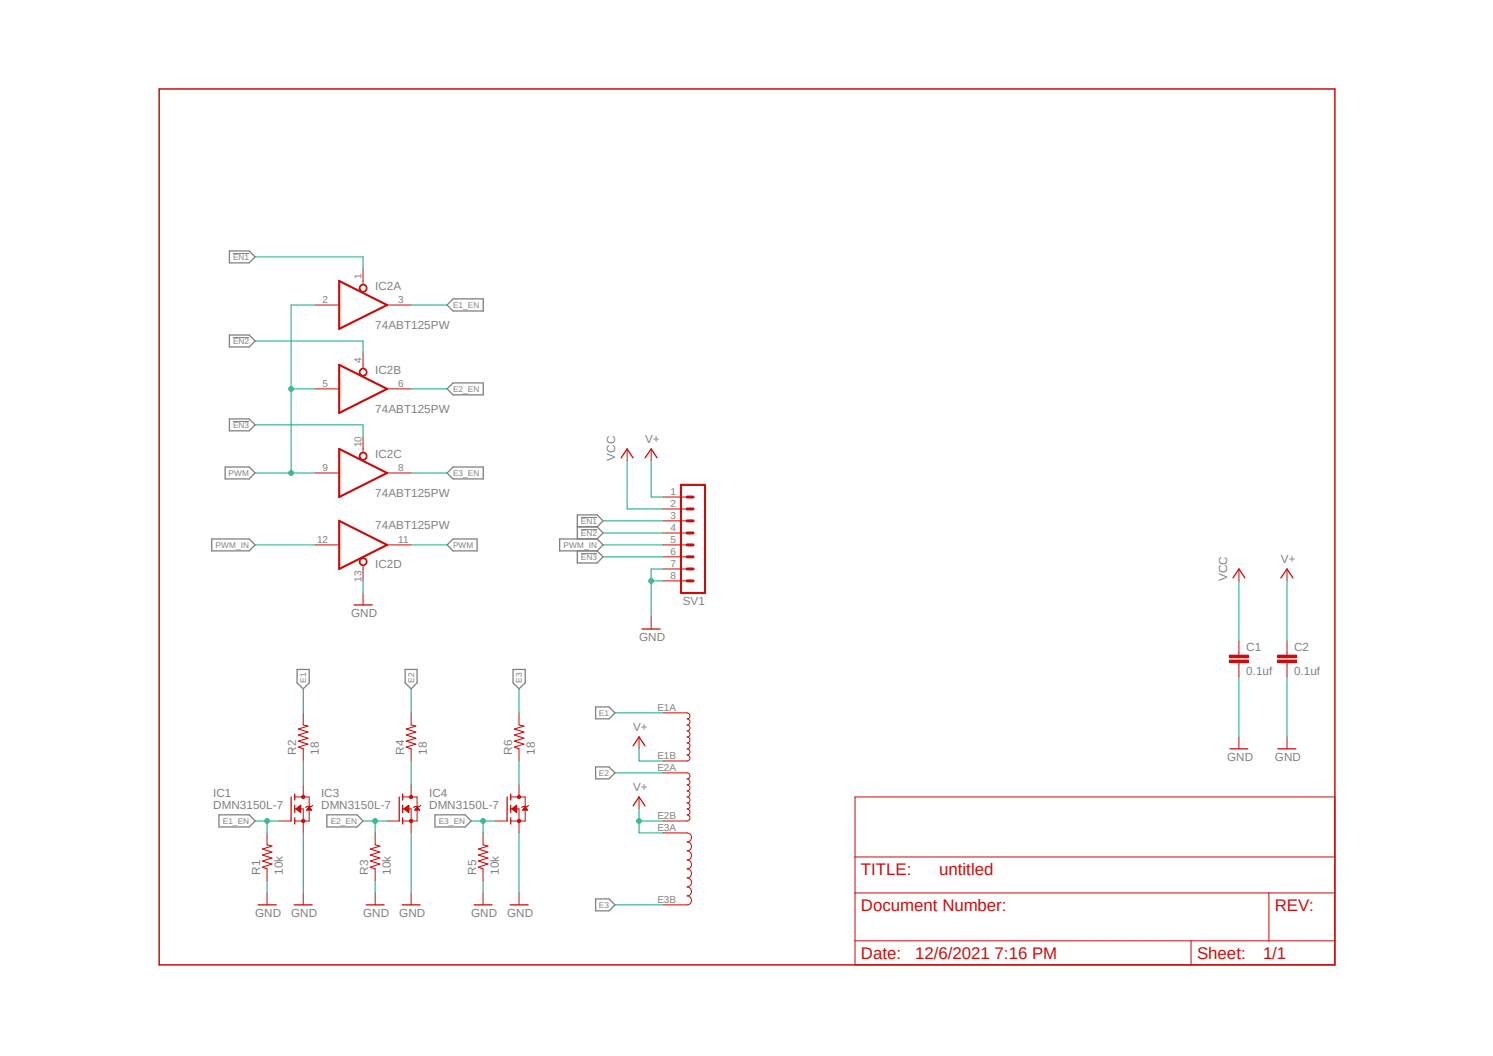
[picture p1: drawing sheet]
<svg xmlns="http://www.w3.org/2000/svg" width="297mm" height="210mm" viewBox="0 0 297 210" stroke-linecap="round" stroke-linejoin="round" font-family="sans-serif">
<path d="M31.2 17.4l234.7 175M265.9 17.4l-234.7 175" fill="none" stroke="#fff" stroke-width=".2"/>
<g fill="none" stroke="#808080" stroke-width=".25">
<path d="M45.6 49.9h4l1.2 1.2-1.2 1.2h-4zM90.1 59.4h6v2.4h-6l-1.2-1.1zM45.6 66.6h4l1.2 1.2-1.2 1.2h-4zM88.9 77.3l1.2-1.1h6v2.3h-6zM44.8 92.9h4.8l1.2 1.2-1.2 1.1h-4.8zM45.6 83.3h4l1.2 1.2-1.2 1.2h-4zM88.9 94.1l1.2-1.2h6v2.3h-6zM42.1 107.2h7.5l1.2 1.2-1.2 1.2h-7.5zM88.9 108.4l1.2-1.2h4.8v2.4h-4.8zM114.9 104.8h3.9M114.9 109.6v2.4h3.9l1.2-1.3-1.2-1.1M118.8 107.2h-7.5v2.4h7.5"/>
<path d="M118.8 107.2l1.2 1.2-1.2 1.2M118.8 104.8l1.2-1.2-1.2-1.2h-3.9v4.8M118.8 104.8l1.2 1.2-1.2 1.2M59.1 133.1h2.4v2.7l-1.2 1.2-1.2-1.2zM80.6 133.1h2.4v2.7l-1.2 1.2-1.2-1.2zM102.1 133.1h2.4v2.7l-1.2 1.2-1.2-1.2zM118.5 140.6h2.7l1.1 1.2-1.1 1.2h-2.7zM118.5 152.5h2.7l1.1 1.2-1.1 1.2h-2.7zM43.6 162.1h6l1.2 1.2-1.2 1.2h-6zM65 162.1h6l1.2 1.2-1.2 1.2h-6zM86.5 162.1h6l1.2 1.2-1.2 1.2h-6zM118.5 178.8h2.7l1.1 1.2-1.1 1.1h-2.7z"/>
</g>
<path d="M46.4 50.4h3.2M46.4 67.1h3.2M46.4 83.8h3.2M115.6 102.9h3.2M115.6 105.3h3.2M115.6 110.1h3.2" fill="none" stroke="#808080" stroke-width=".2"/>
<path d="M58.6 158.5h2.9v4.8h-2.9M127.1 146.6v2.3M127.1 158.5v2.4M131.9 141.8h4.8a.59 .59 0 0 1 .6 .6 .59 .59 0 0 1-.6 .6 .62 .62 0 0 1 .6 .6 .62 .62 0 0 1-.6 .6 .59 .59 0 0 1 .6 .6 .59 .59 0 0 1-.6 .6 .59 .59 0 0 1 .6 .6 .59 .59 0 0 1-.6 .6 .59 .59 0 0 1 .6 .6 .59 .59 0 0 1-.6 .5 .59 .59 0 0 1 .6 .6 .59 .59 0 0 1-.6 .6 .62 .62 0 0 1 .6 .6 .62 .62 0 0 1-.6 .7 .59 .59 0 0 1 .6 .5 .59 .59 0 0 1-.6 .6h-4.8M131.9 153.7h4.8a.59 .59 0 0 1 .6 .6 .59 .59 0 0 1-.6 .6 .59 .59 0 0 1 .6 .6 .59 .59 0 0 1-.6 .6 .62 .62 0 0 1 .6 .6 .62 .62 0 0 1-.6 .6 .59 .59 0 0 1 .6 .6 .59 .59 0 0 1-.6 .6 .59 .59 0 0 1 .6 .6 .59 .59 0 0 1-.6 .6 .59 .59 0 0 1 .6 .6 .59 .59 0 0 1-.6 .6 .59 .59 0 0 1 .6 .6 .59 .59 0 0 1-.6 .6 .62 .62 0 0 1 .6 .6 .62 .62 0 0 1-.6 .6h-4.8M58.6 160.9h1.7v2.4M62.2 160.1l-.2 .3h-1l-.2 .3M131.9 165.7h4.8a.89 .89 0 0 1 .9 .8 .89 .89 0 0 1-.9 .9 .89 .89 0 0 1 .9 .9 .89 .89 0 0 1-.9 .9 .91 .91 0 0 1 .9 .9 .91 .91 0 0 1-.9 .9 .89 .89 0 0 1 .9 .9 .89 .89 0 0 1-.9 .9 .89 .89 0 0 1 .9 .9 .89 .89 0 0 1-.9 .9 .91 .91 0 0 1 .9 .9 .91 .91 0 0 1-.9 .9 .89 .89 0 0 1 .9 .9 .89 .89 0 0 1-.9 .9 .89 .89 0 0 1 .9 .9 .89 .89 0 0 1-.9 .9h-4.8" fill="none" stroke="#c90d0c" stroke-width=".2"/>
<path d="M57.9 158.5v4.8M58.6 157.9v1.2M125.9 148.3l1.2-1.7 1.2 1.7M58.6 160.1v1.5M58.6 162.6v1.3M125.9 160.3l1.2-1.8 1.2 1.8" fill="none" stroke="#c90d0c" stroke-width=".25"/>
<circle cx="60.3" cy="163.3" r=".33" fill="#c90d0c"/>
<circle cx="60.3" cy="163.3" r=".33" fill="none" stroke="#c90d0c" stroke-width=".2"/>
<circle cx="60.3" cy="158.5" r=".33" fill="#c90d0c"/>
<g fill="none" stroke="#c90d0c" stroke-width=".2">
<path d="M60.3 156.1v2.4M80.1 158.5h2.9v4.8h-2.9M55.5 163.3h2.4M58.9 160.9h.9M58.9 160.9l.9-.8v1.5zM59 160.8h.8M59 161h.8M59.1 160.7h.7M59.1 161h.7M59.2 160.7h.6M59.2 161.1h.6M59.3 160.6h.5"/>
<path d="M59.3 161.2h.5M59.4 160.5h.4M59.4 161.3h.4M59.5 160.4h.3M59.5 161.4h.3M59.6 160.4h.2M59.6 161.5h.2M59.7 160.3h.1M59.8 161.5h.1M59.8 160.2h.1M60.3 163.3v2.4M61 161h.9"/>
<path d="M61.1 161h.8M61.2 160.9h.6M61.2 160.8h.6M61.3 160.7h.4M61.4 160.6h.2M61.4 160.5h.2M61.5 160.4h.1M61.5 160.4l.5 .7h-1zM80.1 160.9h1.7v2.4M83.7 160.1l-.3 .3h-.9l-.2 .3"/>
<circle cx="60.3" cy="158.5" r=".33"/>
</g>
<path d="M79.4 158.5v4.8M80.1 157.9v1.2M80.1 160.1v1.5M80.1 162.6v1.3" fill="none" stroke="#c90d0c" stroke-width=".25"/>
<circle cx="81.8" cy="163.3" r=".33" fill="#c90d0c"/>
<circle cx="81.8" cy="163.3" r=".33" fill="none" stroke="#c90d0c" stroke-width=".2"/>
<circle cx="81.8" cy="158.5" r=".33" fill="#c90d0c"/>
<g fill="none" stroke="#c90d0c" stroke-width=".2">
<path d="M81.8 156.1v2.4M101.6 158.5h2.9v4.8h-2.9M77 163.3h2.4M80.3 160.9l1-.8v1.5zM80.4 160.9h.9M80.4 160.8h.9M80.5 161h.8M80.5 160.7h.8M80.6 161h.7M80.6 160.7h.7M80.7 161.1h.6M80.7 160.6h.6"/>
<path d="M80.8 161.2h.5M80.9 160.5h.4M80.9 161.3h.4M80.9 160.4h.4M81 161.4h.3M81.1 160.4h.2M81.1 161.5h.2M81.2 160.3h.1M81.2 161.5h.1M81.3 160.2h.1M81.8 163.3v2.4M82.5 161h.9"/>
<path d="M82.6 161h.8M82.6 160.9h.7M82.7 160.8h.6M82.8 160.7h.4M82.8 160.7h.3M82.8 160.6h.3M82.9 160.5h.2M83 160.4l.4 .7h-.9zM83 160.4h.1M101.6 160.9h1.7v2.4M105.2 160.1l-.3 .3h-.9l-.2 .3"/>
<circle cx="81.8" cy="158.5" r=".33"/>
</g>
<path d="M100.9 158.5v4.8M101.6 157.9v1.2M101.6 160.1v1.5M101.6 162.6v1.3" fill="none" stroke="#c90d0c" stroke-width=".25"/>
<circle cx="103.3" cy="163.3" r=".33" fill="#c90d0c"/>
<circle cx="103.3" cy="163.3" r=".33" fill="none" stroke="#c90d0c" stroke-width=".2"/>
<circle cx="103.3" cy="158.5" r=".33" fill="#c90d0c"/>
<g fill="none" stroke="#c90d0c" stroke-width=".2">
<path d="M124.8 89.3v2.4M129.5 89.3v2.4M131.9 98.8h4.8M131.9 101.2h4.8M131.9 103.6h4.8M131.9 106h4.8M131.9 108.4h4.8M131.9 110.7h4.8M131.9 113.2h4.8M131.9 115.5h4.8M129.5 122.7v2.4M246.5 129.8v.5"/>
<path d="M246.5 131.7v.5M60.3 141.8v2.4M60.3 148.9v2.4M81.8 141.8v2.4M81.8 148.9v2.4M103.3 141.8v2.4M103.3 148.9v2.4M103.3 156.1v2.4M53.1 165.7v2.3M53.1 172.8v2.4M53.1 177.6v2.4M60.3 177.6v2.4"/>
<path d="M74.6 165.7v2.3M74.6 172.8v2.4M74.6 177.6v2.4M81.8 177.6v2.4M96.1 165.7v2.3M96.1 172.8v2.4M96.1 177.6v2.4M98.5 163.3h2.4M101.9 160.9h.9M101.9 160.9l.9-.8v1.5zM101.9 160.8h.9M102 161h.8"/>
<path d="M102 160.7h.8M102.1 161h.7M102.1 160.7h.7M102.2 161.1h.6M102.2 160.6h.6M102.3 161.2h.5M102.3 160.5h.5M102.4 161.3h.4M102.4 160.4h.4M102.5 161.4h.3M102.5 160.4h.3M102.6 161.5h.2"/>
<path d="M102.7 160.3h.1M102.7 161.5h.1M102.7 160.2h.1M103.3 163.3v2.4M103.3 177.6v2.4M104 161h.9M104.1 161h.8M104.1 160.9h.7M104.2 160.8h.5M104.2 160.7h.5M104.3 160.7h.3M104.4 160.6h.2"/>
<path d="M104.4 160.5h.1M104.4 160.4h.1M104.5 160.4l.4 .7h-.9z"/>
<circle cx="103.3" cy="158.5" r=".33"/>
</g>
<path d="M123.6 91.1l1.2-1.8 1.1 1.8M128.3 91.1l1.2-1.8 1.2 1.8M127.7 125.1h3.6M51.4 180h3.5M58.5 180h3.6M72.9 180h3.5M80 180h3.6M94.3 180h3.6M101.5 180h3.6" fill="none" stroke="#c90d0c" stroke-width=".25"/>
<path d="M60.3 144.2l1 .2-1.9 .6 1.9 .6-1.9 .6 1.9 .6-1.9 .6 1.9 .6-1.9 .6 .9 .3M81.8 144.2l.9 .2-1.9 .6 1.9 .6-1.9 .6 1.9 .6-1.9 .6 1.9 .6-1.9 .6 1 .3M103.3 144.2l.9 .2-1.9 .6 1.9 .6-1.9 .6 1.9 .6-1.9 .6 1.9 .6-1.9 .6 1 .3M53.1 168l1 .3-1.9 .6 1.9 .6-1.9 .6 1.9 .5-1.9 .6 1.9 .6-1.9 .7 .9 .3M74.6 168l1 .3-1.9 .6 1.9 .6-1.9 .6 1.9 .5-1.9 .6 1.9 .6-1.9 .7 .9 .3M96.1 168l1 .3-1.9 .6 1.9 .6-1.9 .6 1.9 .5-1.9 .6 1.9 .6-1.9 .7 .9 .3" fill="none" stroke="#c90d0c" stroke-width=".21"/>
<path d="M135.5 96.4h4.8v21.5h-4.8z" fill="none" stroke="#c90d0c" stroke-width=".42"/>
<path d="M136.7 98.8h1.2M136.7 103.6h1.2M136.7 101.2h1.2M136.7 108.4h1.2M136.7 106h1.2M136.7 115.5h1.2M136.7 113.2h1.2M136.7 110.7h1.2" fill="none" stroke="#c90d0c" stroke-width=".59"/>
<path d="M244.6 131.3h3.8v.5h-3.8z" fill-rule="evenodd" fill="#c90d0c"/>
<path d="M244.6 131.3h3.8v.5h-3.8z" fill="none" stroke="#c90d0c" stroke-width=".2"/>
<path d="M244.6 130.3h3.8v.5h-3.8z" fill-rule="evenodd" fill="#c90d0c"/>
<path d="M244.6 130.3h3.8v.5h-3.8zM246.5 127.5v2.3M246.5 132.2v2.4M256 129.8v.5M256 131.7v.5" fill="none" stroke="#c90d0c" stroke-width=".2"/>
<path d="M254.1 131.3h3.8v.5h-3.8z" fill-rule="evenodd" fill="#c90d0c"/>
<path d="M254.1 131.3h3.8v.5h-3.8z" fill="none" stroke="#c90d0c" stroke-width=".2"/>
<path d="M254.1 130.3h3.8v.5h-3.8z" fill-rule="evenodd" fill="#c90d0c"/>
<path d="M72.2 55.9v.7M246.5 113.2v2.3M256 113.2v2.3M254.1 130.3h3.8v.5h-3.8zM256 127.5v2.3M256 132.2v2.4M246.5 146.6v2.3M256 146.6v2.3" fill="none" stroke="#c90d0c" stroke-width=".2"/>
<path d="M245.3 114.9l1.2-1.7 1.1 1.7M254.8 114.9l1.2-1.7 1.2 1.7M244.7 148.9h3.5M254.2 148.9h3.6" fill="none" stroke="#c90d0c" stroke-width=".25"/>
<path d="M67.5 55.9l9.5 4.8-9.5 4.7z" fill="none" stroke="#c90d0c" stroke-width=".42"/>
<path d="M71.8 56.7a.78 .78 0 0 1 1.1 .3 .78 .78 0 0 1-.5 1.1 .78 .78 0 0 1-.9-.8h.1a.64 .64 0 0 1 .8-.7 .64 .64 0 0 1 .3 1 .64 .64 0 0 1-1 0l-.2-.3z" fill-rule="evenodd" fill="#c90d0c"/>
<path d="M71.8 56.7a.78 .78 0 0 1 1.1 .3 .78 .78 0 0 1-.5 1.1 .78 .78 0 0 1-.9-.8h.1a.64 .64 0 0 1 .8-.7 .64 .64 0 0 1 .3 1 .64 .64 0 0 1-1 0l-.2-.3zM72.2 53.5v2.4M62.7 60.7h4.8M72.2 72.6v.7M77 60.7h4.8" fill="none" stroke="#c90d0c" stroke-width=".2"/>
<path d="M67.5 72.6l9.5 4.7-9.5 4.8z" fill="none" stroke="#c90d0c" stroke-width=".42"/>
<path d="M71.8 73.4a.78 .78 0 0 1 1.1 .3 .78 .78 0 0 1-.5 1.1 .78 .78 0 0 1-.9-.8h.1a.64 .64 0 0 1 .8-.6 .64 .64 0 0 1 .3 1 .64 .64 0 0 1-1-.1l-.1-.3h-.1z" fill-rule="evenodd" fill="#c90d0c"/>
<path d="M62.7 77.3h4.8M71.8 73.4a.78 .78 0 0 1 1.1 .3 .78 .78 0 0 1-.5 1.1 .78 .78 0 0 1-.9-.8h.1a.64 .64 0 0 1 .8-.6 .64 .64 0 0 1 .3 1 .64 .64 0 0 1-1-.1l-.1-.3h-.1zM72.2 70.2v2.4M77 77.3h4.8M72.2 89.3v.7" fill="none" stroke="#c90d0c" stroke-width=".2"/>
<path d="M67.5 89.3l9.5 4.8-9.5 4.7z" fill="none" stroke="#c90d0c" stroke-width=".42"/>
<path d="M71.8 90.1a.78 .78 0 0 1 1.1 .3 .78 .78 0 0 1-.5 1.1 .78 .78 0 0 1-.9-.8h.1a.64 .64 0 0 1 .8-.7 .64 .64 0 0 1 .3 1 .64 .64 0 0 1-1 0l-.2-.3z" fill-rule="evenodd" fill="#c90d0c"/>
<path d="M62.7 94.1h4.8M71.8 90.1a.78 .78 0 0 1 1.1 .3 .78 .78 0 0 1-.5 1.1 .78 .78 0 0 1-.9-.8h.1a.64 .64 0 0 1 .8-.7 .64 .64 0 0 1 .3 1 .64 .64 0 0 1-1 0l-.2-.3zM72.2 86.9v2.4M77 94.1h4.8M72.2 112.4v.8" fill="none" stroke="#c90d0c" stroke-width=".2"/>
<path d="M67.5 103.6l9.5 4.8-9.5 4.8z" fill="none" stroke="#c90d0c" stroke-width=".42"/>
<path d="M71.8 111.1a.78 .78 0 0 1 1.1 .3 .78 .78 0 0 1-.5 1.1 .78 .78 0 0 1-.9-.8h.1a.64 .64 0 0 1 .8-.6 .64 .64 0 0 1 .3 1 .64 .64 0 0 1-1-.1l-.1-.3h-.1z" fill-rule="evenodd" fill="#c90d0c"/>
<path d="M62.7 108.4h4.8M71.8 111.1a.78 .78 0 0 1 1.1 .3 .78 .78 0 0 1-.5 1.1 .78 .78 0 0 1-.9-.8h.1a.64 .64 0 0 1 .8-.6 .64 .64 0 0 1 .3 1 .64 .64 0 0 1-1-.1l-.1-.3h-.1zM72.2 113.2v2.3M72.2 117.9v2.4M77 108.4h4.8M170.1 158.5h95.5v33.4h-95.5zM170.1 177.6h95.5M170.1 170.4h95.5M252.4 177.6v9.5M170.1 187.1h95.5M236.9 187.1v4.8" fill="none" stroke="#c90d0c" stroke-width=".2"/>
<path d="M70.4 120.3h3.6" fill="none" stroke="#c90d0c" stroke-width=".25"/>
<path d="M31.7 17.7h233.9v174.2h-233.9z" fill="none" stroke="#c90d0c" stroke-width=".3"/>
<path d="M127.1 148.9v2.4h4.8M127.1 160.9v4.8h4.8M127.1 163.3h4.8" fill="none" stroke="#0dab76" stroke-width=".2"/>
<circle cx="127.1" cy="163.3" r=".46" fill="#0dab76"/>
<g fill="none" stroke="#0dab76" stroke-width=".2">
<path d="M129.5 91.7v7.1h2.4M129.5 115.5h2.4M131.9 113.2h-2.4v9.5M256 115.5v12M60.3 137v4.8M81.8 137v4.8M103.3 137v4.8M122.3 141.8h9.6M122.3 153.7h9.6M53.1 175.2v2.4M60.3 165.7v11.9M74.6 175.2v2.4"/>
<path d="M81.8 165.7v11.9M96.1 175.2v2.4M103.3 165.7v11.9M122.3 180h9.6"/>
<circle cx="127.1" cy="163.3" r=".46"/>
</g>
<circle cx="129.5" cy="115.5" r=".46" fill="#0dab76"/>
<g fill="none" stroke="#0dab76" stroke-width=".2">
<path d="M72.2 115.5v2.4M246.5 134.6v12M256 134.6v12M50.8 163.3h4.7M53.1 163.3v2.4"/>
<circle cx="129.5" cy="115.5" r=".46"/>
</g>
<circle cx="53.1" cy="163.3" r=".46" fill="#0dab76"/>
<g fill="none" stroke="#0dab76" stroke-width=".2">
<path d="M81.8 60.7h7.1M72.2 163.3h4.8M74.6 163.3v2.4"/>
<circle cx="53.1" cy="163.3" r=".46"/>
</g>
<circle cx="74.6" cy="163.3" r=".46" fill="#0dab76"/>
<g fill="none" stroke="#0dab76" stroke-width=".2">
<path d="M81.8 77.3h7.1M93.7 163.3h4.8M96.1 163.3v2.4"/>
<circle cx="74.6" cy="163.3" r=".46"/>
</g>
<circle cx="96.1" cy="163.3" r=".46" fill="#0dab76"/>
<g fill="none" stroke="#0dab76" stroke-width=".2">
<path d="M57.9 77.3h4.8M62.7 60.7h-4.8v33.4M81.8 94.1h7.1M60.3 151.3v4.8M81.8 151.3v4.8M103.3 151.3v4.8"/>
<circle cx="96.1" cy="163.3" r=".46"/>
</g>
<circle cx="57.9" cy="77.3" r=".46" fill="#0dab76"/>
<g fill="none" stroke="#0dab76" stroke-width=".2">
<path d="M50.8 94.1h11.9"/>
<circle cx="57.9" cy="77.3" r=".46"/>
</g>
<circle cx="57.9" cy="94.1" r=".46" fill="#0dab76"/>
<g fill="none" stroke="#0dab76" stroke-width=".2">
<path d="M50.8 51.1h21.4v2.4M50.8 67.8h21.4v2.4M50.8 84.5h21.4v2.4M124.8 91.7v9.5h7.1M50.8 108.4h11.9M81.8 108.4h7.1M120 108.4h11.9M120 103.6h11.9M120 106h11.9M120 110.7h11.9M246.5 115.5v12"/>
<circle cx="57.9" cy="94.1" r=".46"/>
</g>
<g font-size="3.3" fill="#c90d0c">
<text x="171.3" y="174">TITLE:</text>
<text x="186.8" y="174">untitled</text>
<text x="171.3" y="181.1">Document Number:</text>
<text x="253.6" y="181.1">REV:</text>
<text x="171.3" y="190.7">Date:</text>
<text x="182" y="190.7">12/6/2021 7:16 PM</text>
<text x="238.1" y="190.7">Sheet:</text>
<text x="251.3" y="190.7">1/1</text>
</g>
<g font-size="2.3" fill="#808080">
<text x="74.6" y="57.7">IC2A</text>
<text x="74.6" y="65.4">74ABT125PW</text>
<text x="74.6" y="74.4">IC2B</text>
<text x="74.6" y="82.1">74ABT125PW</text>
<text x="128.3" y="88.1">V+</text>
<text x="74.6" y="91.1">IC2C</text>
<text x="122.3" y="91.7" transform="rotate(-90 122.3 91.7)">VCC</text>
<text x="74.6" y="98.9">74ABT125PW</text>
<text x="74.6" y="105.2">74ABT125PW</text>
<text x="74.6" y="113">IC2D</text>
<text x="254.8" y="112">V+</text>
<text x="244.1" y="115.5" transform="rotate(-90 244.1 115.5)">VCC</text>
<text x="69.9" y="122.7">GND</text>
<text x="135.8" y="120.3">SV1</text>
<text x="127.1" y="127.5">GND</text>
<text x="247.9" y="129.5">C1</text>
<text x="257.4" y="129.5">C2</text>
<text x="247.9" y="134.3">0.1uf</text>
<text x="257.4" y="134.3">0.1uf</text>
<text x="125.9" y="145.4">V+</text>
<text x="58.9" y="150.2" transform="rotate(-90 58.9 150.2)">R2</text>
<text x="63.4" y="150.2" transform="rotate(-90 63.4 150.2)">18</text>
<text x="80.4" y="150.2" transform="rotate(-90 80.4 150.2)">R4</text>
<text x="84.9" y="150.2" transform="rotate(-90 84.9 150.2)">18</text>
<text x="101.9" y="150.2" transform="rotate(-90 101.9 150.2)">R6</text>
<text x="106.4" y="150.2" transform="rotate(-90 106.4 150.2)">18</text>
<text x="244.1" y="151.3">GND</text>
<text x="253.6" y="151.3">GND</text>
<text x="42.4" y="160.9">DMN3150L-7</text>
<text x="42.4" y="158.5">IC1</text>
<text x="63.9" y="160.9">DMN3150L-7</text>
<text x="63.9" y="158.5">IC3</text>
<text x="85.4" y="160.9">DMN3150L-7</text>
<text x="85.4" y="158.5">IC4</text>
<text x="125.9" y="157.3">V+</text>
<text x="51.7" y="174" transform="rotate(-90 51.7 174)">R1</text>
<text x="56.3" y="174" transform="rotate(-90 56.3 174)">10k</text>
<text x="73.2" y="174" transform="rotate(-90 73.2 174)">R3</text>
<text x="77.7" y="174" transform="rotate(-90 77.7 174)">10k</text>
<text x="94.7" y="174" transform="rotate(-90 94.7 174)">R5</text>
<text x="99.2" y="174" transform="rotate(-90 99.2 174)">10k</text>
<text x="50.8" y="182.4">GND</text>
<text x="57.9" y="182.4">GND</text>
<text x="72.2" y="182.4">GND</text>
<text x="79.4" y="182.4">GND</text>
<text x="93.7" y="182.4">GND</text>
<text x="100.9" y="182.4">GND</text>
</g>
<g font-size="2" fill="#808080">
<text x="71.9" y="55.5" transform="rotate(-90 71.9 55.5)">1</text>
<text x="64.2" y="60.3">2</text>
<text x="79.2" y="60.3">3</text>
<text x="64.2" y="77">5</text>
<text x="71.9" y="72.3" transform="rotate(-90 71.9 72.3)">4</text>
<text x="79.2" y="77">6</text>
<text x="71.9" y="88.9" transform="rotate(-90 71.9 88.9)">10</text>
<text x="64.2" y="93.7">9</text>
<text x="79.2" y="93.7">8</text>
<text x="133.4" y="98.5">1</text>
<text x="133.4" y="100.9">2</text>
<text x="133.4" y="103.3">3</text>
<text x="133.4" y="105.7">4</text>
<text x="63.1" y="108">12</text>
<text x="79.2" y="108">11</text>
<text x="133.4" y="108">5</text>
<text x="133.4" y="110.4">6</text>
<text x="133.4" y="112.8">7</text>
<text x="71.9" y="115.7" transform="rotate(-90 71.9 115.7)">13</text>
<text x="133.4" y="115.2">8</text>
<text x="130.8" y="141.4">E1A</text>
<text x="130.8" y="151">E1B</text>
<text x="130.8" y="153.4">E2A</text>
<text x="130.8" y="162.9">E2B</text>
<text x="130.8" y="165.3">E3A</text>
<text x="130.8" y="179.6">E3B</text>
</g>
<g font-size="1.7" fill="#808080">
<text x="46.4" y="51.7">EN1</text>
<text x="90.1" y="61.3">E1_EN</text>
<text x="46.4" y="68.4">EN2</text>
<text x="90.1" y="77.9">E2_EN</text>
<text x="46.4" y="85.1">EN3</text>
<text x="45.5" y="94.7">PWM</text>
<text x="90.1" y="94.7">E3_EN</text>
<text x="115.6" y="104.2">EN1</text>
<text x="115.6" y="106.6">EN2</text>
<text x="42.9" y="109">PWM_IN</text>
<text x="90.1" y="109">PWM</text>
<text x="112.1" y="109">PWM_IN</text>
<text x="115.6" y="111.3">EN3</text>
<text x="60.9" y="135.8" transform="rotate(-90 60.9 135.8)">E1</text>
<text x="82.4" y="135.8" transform="rotate(-90 82.4 135.8)">E2</text>
<text x="103.8" y="135.8" transform="rotate(-90 103.8 135.8)">E3</text>
<text x="119.1" y="142.4">E1</text>
<text x="119.1" y="154.3">E2</text>
<text x="44.3" y="163.8">E1_EN</text>
<text x="65.8" y="163.8">E2_EN</text>
<text x="87.3" y="163.8">E3_EN</text>
<text x="119.1" y="180.6">E3</text>
</g>
</svg>
